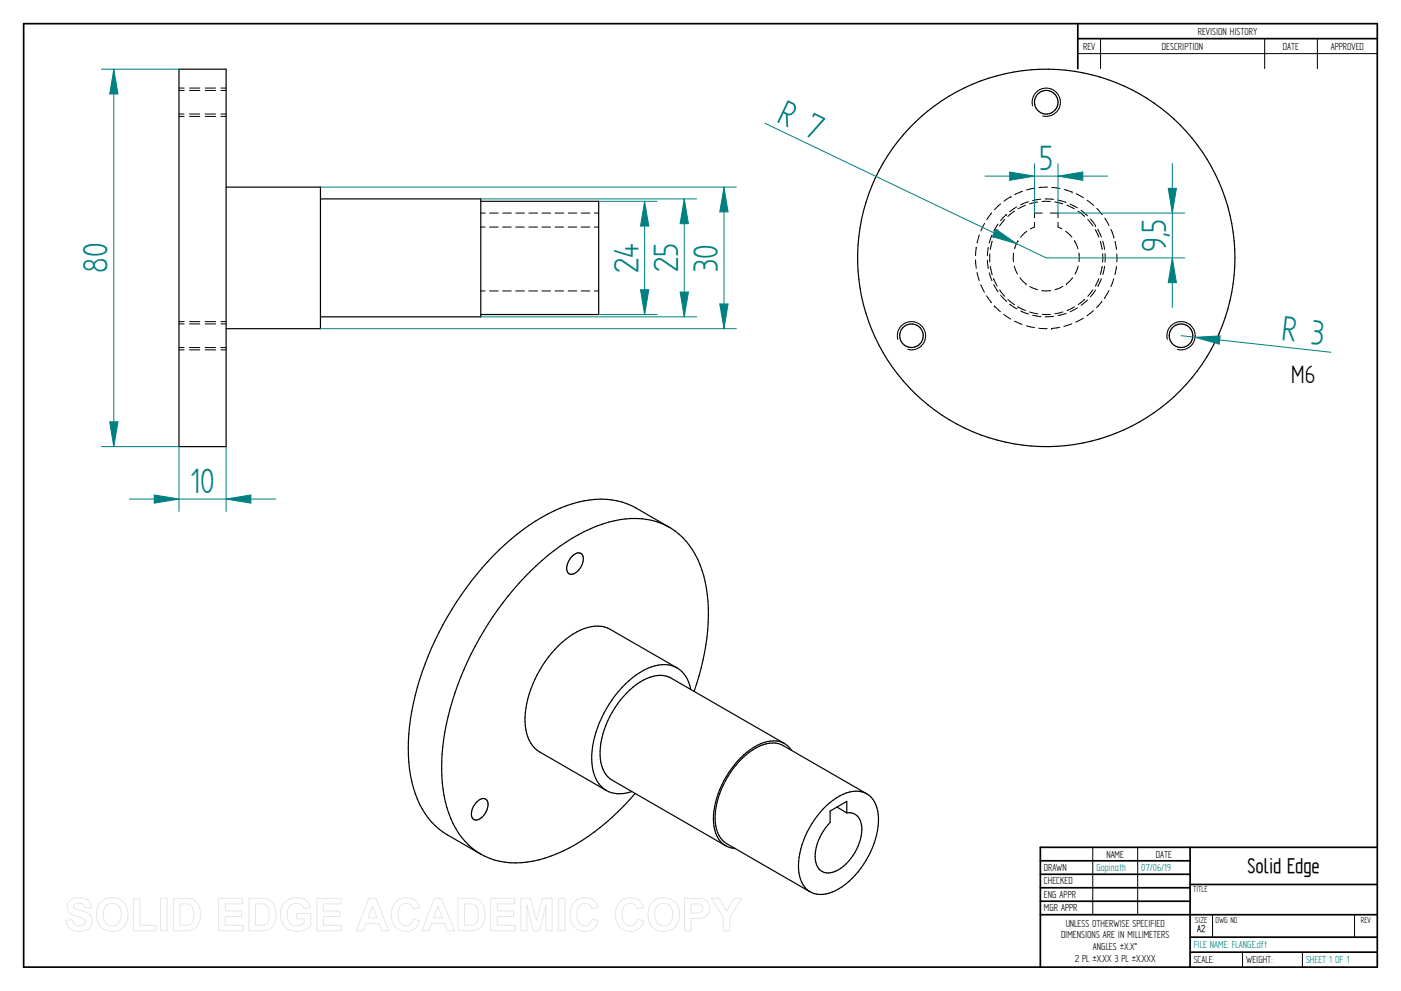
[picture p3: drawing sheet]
<svg xmlns="http://www.w3.org/2000/svg" width="594mm" height="420mm" viewBox="0 0 594 420" stroke-linecap="round" stroke-linejoin="round" font-family="sans-serif">
<g fill="none" stroke="#000" stroke-width=".72">
<path d="M10 10h574v400h-574zM457 10v19.1M457 16.4h127M504.6 359.2v50.8M584 359.2h-142.9v50.8M441.1 365h63.5M441.1 370.7h63.5M441.1 376.4h63.5M504.6 375h79.4M441.1 382.1h63.5M441.1 387.8h142.9M504.6 397.3h79.4"/>
<path d="M504.6 403.7h79.4"/>
</g>
<g fill="none" stroke="#000" stroke-width=".42">
<path d="M466.7 16.4v12.7M536.3 16.4v12.7M558.6 16.4v12.7M75.9 38.4h2.2M75.9 37.3h2.2M80.4 38.4h4.3M80.4 37.3h4.3M87 38.4h4.4M87 37.3h4.4M93.7 38.4h2.2M93.7 37.3h2.2M457 22.7h127"/>
<path d="M75.9 48.3h2.2M75.9 49.4h2.2M80.3 48.3h4.4M80.4 49.4h4.3M87 48.3h4.4M87 49.4h4.4M93.6 48.3h2.3M93.7 49.4h2.2M437.8 44.9a6 6 0 0 1 5.3-7.5 6 6 0 0 1 6.5 6.5 6 6 0 0 1-7.5 5.2M438.8 79.8l-3.5 .8M444.2 79.4l-3.6 .1M446 79.5l3.5 .4"/>
<path d="M203.9 96.3h1.8M203.9 90.3h1.8M207.6 96.3h3.6M207.6 90.3h3.7M213.1 96.3h3.7M213.2 90.3h3.6M218.7 96.3h3.6M218.7 90.3h3.7M224.2 96.3h3.7M224.3 90.3h3.7M229.8 96.3h3.7M229.8 90.3h3.7"/>
<path d="M235.4 96.3h3.6M235.4 90.3h3.6M240.9 96.3h3.7M241 90.3h3.6M246.5 96.3h3.6M246.5 90.3h3.7M252 96.3h1.9M252 90.3h1.9M415.3 99.6l-.9 3.4M417.5 94.7l-1.6 3.2M420.5 90.3l-2.1 2.8M420.6 99.7l-1.2 3.4"/>
<path d="M422.9 97.4l-1.6 3.2M423.2 95l-1.8 3M424.3 86.4l-2.6 2.5M426 93l-2.2 2.8M426.7 90.9h.1M426.7 90.9l-2.4 2.6M428.7 83.4h.1M428.7 83.4l-3 1.9M430.1 89.5l-2.8 2.3M431.1 87.7l-2.9 2M433.6 81.1l-3.3 1.4M434.8 87l-3.1 1.6"/>
<path d="M435.4 98.1l-2.6 2.5M436.1 85.6l-3.3 1.3M438.7 94.3v2l-1.7 .8M440 85.6l-3.4 .8M441.4 84.5l-3.6 .5M441.9 85.4h3.5M442 90.3h-3.3v2M443.2 84.4l3.5 .1M445.3 90.3h3.3v2M447.2 85.6l3.5 .8M448.6 84.8l3.4 1M448.6 94.3v2l1.7 .7"/>
<path d="M451.3 80.3l3.3 1.1M451.9 98l2.6 2.5M452.4 87l3.2 1.6M453.7 86.5l3.2 1.6M454.6 81.4h.1M456.3 82.2l3.1 1.7M457.2 89.5l2.7 2.2M458.4 89.2l2.7 2.3M461 84.9l2.8 2.2M461.3 93l2.2 2.8M462.4 92.8l2.2 2.9M464.4 97.4l1.6 3.1"/>
<path d="M464.6 95.7h.1M465.1 88.3l2.3 2.7M465.5 97.2l1.5 3.3M468.5 92.5l1.8 3.1M471.1 97.2l1.2 3.3M413.7 110.2l.3 3.5M414 104.9h.1M414 104.9l-.3 3.5M414.3 115.5l.9 3.5M418.7 110.3l.4 3.5M419.1 104.9l-.4 3.6M419.5 115.7l1.1 3.3"/>
<path d="M419.7 107.6v3.5M419.9 112.9l.8 3.5M420.7 102.3l-.8 3.5M421.3 118.2h.1M421.3 118.2l1.6 3.1M429.8 107.3v3.7M430.1 112.8l1.4 3.4M431.6 102.2h.1M431.6 102.2l-1.4 3.3M432.5 117.8l2.5 2.6M454.8 117.8l-2.5 2.6M455.6 102.1h.1"/>
<path d="M455.7 102.2l1.4 3.3M457.2 112.8l-1.4 3.4M457.5 107.3v3.6M466 118.1l-1.6 3.2M466.5 102.3l.9 3.4M467 118.2l-1.5 3.2M467.4 112.9l-.8 3.5M467.6 107.6v3.5M467.6 102.2l.8 3.5M468.4 112.9l-.8 3.5M468.6 107.5v3.6M472.3 100.5h.1"/>
<path d="M472.3 118.2l-1.3 3.3M472.8 102.3l.6 3.5M473.4 112.9l-.6 3.5M473.6 107.7v3.4M75.9 137.3h2.2M75.9 136.4h2.2M80.4 137.3h4.3M80.4 136.4h4.3M87 137.3h4.4M87 136.4h4.4M93.7 137.3h2.2M93.7 136.4h2.2"/>
<path d="M203.9 123.4h1.8M207.6 123.4h3.6M213.1 123.4h3.7M218.7 123.4h3.6M224.2 123.4h3.7M229.8 123.4h3.7M235.4 123.4h3.6M240.9 123.4h3.7M246.5 123.4h3.6M252 123.4h1.9M415.9 120.7l1.5 3.2M418.4 125.4l2 2.9"/>
<path d="M421.4 120.7l1.8 3M421.7 129.8h.1M421.7 129.8l2.5 2.4M423.9 122.9l2.2 2.7M424.3 125.2l2.5 2.6M425.6 133.3l3 2M427.3 127l2.8 2.2M428.2 129l3 2M430.2 136.1l3.2 1.4M431.7 130.1h.1M431.7 130.1l3.2 1.6M432.8 131.8l3.3 1.3"/>
<path d="M435.1 120.4h.1M435.2 138.1l3.5 .8M436.6 132.3l3.5 .8M436.6 121.5l3.4 1.4M437.9 133.6l3.5 .6M440.5 139.1l3.5 .2M441.9 133.3h3.5M445.5 123.2h-3.7M445.9 139.3h.1M446.8 134.1l-3.6 .2M449.4 138.8l-3.5 .5M450.7 132.2l-3.4 .9"/>
<path d="M450.7 121.4l-3.4 1.4M452.1 132.9l-3.5 .9M452.3 120.4h.1M454.5 137.3l-3.4 1.1M455.6 130.1l-3.1 1.6M456.9 130.5l-3.1 1.7M459.4 134.9l-3.2 1.7M459.9 126.9l-2.7 2.2M461.1 127.2l-2.7 2.3M463.5 122.9l-2.2 2.7M463.6 131.7l-2.7 2.2M464.6 123l-2.2 2.8"/>
<path d="M467.3 127.8l-2.3 2.6M468.5 126.2h.1M470.3 123.1l-1.8 3.1M75.9 147.4h2.2M75.9 148.3h2.2M80.3 147.4h4.4M80.4 148.3h4.3M87 147.4h4.4M87 148.3h4.4M93.6 147.4h2.3M93.7 148.3h2.2M380.7 143.9a6 6 0 0 1 5.3-7.5 6 6 0 0 1 6.5 6.5 6 6 0 0 1-7.6 5.2"/>
<path d="M495 143.9a6 6 0 0 1 5.3-7.6 6 6 0 0 1 6.5 6.6 6 6 0 0 1-7.6 5.2M463.4 359.2v28.6M482.4 359.2v28.6M514.2 387.9v9.4M574.4 387.9v9.4M526.9 403.7v6.3M552.3 403.7v6.3"/>
</g>
<g fill="none" stroke="#000" stroke-width=".51">
<path d="M75.9 29.3h20v160.1h-20zM95.9 79.3h40v60.1h-40M135.9 84.3h68v50h-68M203.9 85.3h50v48h-50M242.7 235.7a2.61 2.61 0 0 1 4.4-.3 6.8 6.8 0 0 1-4.7 8.1 2.62 2.62 0 0 1-1.9-3.9l.6-1.7zM283.8 223.6l-14.1-8.2a33.5 33.5 0 0 0-27.1-1.8 84.6 84.6 0 0 0-35.8 24.5 130.6 130.6 0 0 0-33.2 69.9 58.3 58.3 0 0 0 5.5 35 28.7 28.7 0 0 0 10.6 10.9l14.1 8.2M287.1 283.2l-28.3-16.3a14.4 14.4 0 0 0-14.2 1 46.6 46.6 0 0 0-22 38.1 14.6 14.6 0 0 0 6.2 12.8l28.3 16.4M287.1 283.2a15.1 15.1 0 0 0-15.7 1.9 46.9 46.9 0 0 0-20.5 37 14.4 14.4 0 0 0 7.2 13.6l1.2 .4a14.7 14.7 0 0 0 8.6-.5M287.1 283.2a12.8 12.8 0 0 1 5.8 9.1M294.3 293.1a90.7 90.7 0 0 0 5.2-43.7 36 36 0 0 0-15-25.5 33.6 33.6 0 0 0-29-1.7 86.4 86.4 0 0 0-35.4 25.1 129.5 129.5 0 0 0-32.4 69.4 58.2 58.2 0 0 0 5.6 34.6 29.4 29.4 0 0 0 10.5 10.8M332.7 315.3l-48.1-27.8a12.8 12.8 0 0 0-13.2 1.7 39.2 39.2 0 0 0-16.9 31 12.2 12.2 0 0 0 5.1 10.6l48.1 27.8M332.7 315.3a13 13 0 0 0-13 1.5 38.5 38.5 0 0 0-17.1 32.1 10.6 10.6 0 0 0 7.9 10.7l1.2 .1"/>
<path d="M332.7 315.3l1.1 .8 1.9 2.1M202.3 339.9a2.49 2.49 0 0 1 2.4-1.4 2.49 2.49 0 0 1 2.2 1.7 7 7 0 0 1-4.9 7.5 2.62 2.62 0 0 1-1.9-4l.6-1.6zM269.3 336.4a89.9 89.9 0 0 1-35.7 26.6 35.2 35.2 0 0 1-29.8-.9M367.5 336.5l-35.3-20.4a12.6 12.6 0 0 0-13.1 1.9 37.7 37.7 0 0 0-15.9 29.1 12.1 12.1 0 0 0 5 10.6l35.3 20.4M350.5 341.5a18.8 18.8 0 0 1 13.7-6 9.2 9.2 0 0 1 8 8.4 35 35 0 0 1-9.6 27.2 21.6 21.6 0 0 1-15.1 8.1 9.2 9.2 0 0 1-8.7-9.1 36 36 0 0 1 10.3-27.2zM352 343.9l7.1-4.1v4.8a5.6 5.6 0 0 1 6.3 6 20.8 20.8 0 0 1-12.1 19.1 5.5 5.5 0 0 1-7.6-5.3 21.1 21.1 0 0 1 6.3-15.7zM354.9 342.2l4.2 2.4"/>
<circle cx="443.6" cy="43.4" r="5"/>
<circle cx="443.7" cy="109.3" r="80"/>
<circle cx="386.5" cy="142.3" r="5"/>
<circle cx="500.8" cy="142.3" r="5"/>
</g>
<path d="M43 29.3h32.9M48.3 29.3l1.7 10.5h-3.5zM43 189.4h32.9" fill="none" stroke="#008080" stroke-width=".42"/>
<path d="M48.3 29.3l1.7 10.5h-3.5z" fill="#008080"/>
<path d="M46.5 178.9h3.5l-1.7 10.5z" fill="none" stroke="#008080" stroke-width=".42"/>
<path d="M46.5 178.9h3.5l-1.7 10.5z" fill="#008080"/>
<path d="M48.3 29.3v160.1M253.9 85.3h24.7M273.3 85.3l1.8 10.5h-3.5zM253.9 133.3h24.7" fill="none" stroke="#008080" stroke-width=".42"/>
<path d="M273.3 85.3l1.8 10.5h-3.5z" fill="#008080"/>
<path d="M271.6 122.9h3.5l-1.8 10.4z" fill="none" stroke="#008080" stroke-width=".42"/>
<path d="M271.6 122.9h3.5l-1.8 10.4z" fill="#008080"/>
<path d="M203.9 84.3h91.5M273.3 85.3v48M290.1 84.3l1.8 10.5h-3.5zM203.9 134.3h91.5" fill="none" stroke="#008080" stroke-width=".42"/>
<path d="M290.1 84.3l1.8 10.5h-3.5z" fill="#008080"/>
<path d="M288.4 123.8h3.5l-1.8 10.5z" fill="none" stroke="#008080" stroke-width=".42"/>
<path d="M288.4 123.8h3.5l-1.8 10.5z" fill="#008080"/>
<path d="M135.9 79.3h176.3M307 79.3l1.7 10.5h-3.5zM290.1 84.3v50M135.9 139.4h176.3" fill="none" stroke="#008080" stroke-width=".42"/>
<path d="M307 79.3l1.7 10.5h-3.5z" fill="#008080"/>
<path d="M305.2 128.9h3.5l-1.7 10.5z" fill="none" stroke="#008080" stroke-width=".42"/>
<path d="M305.2 128.9h3.5l-1.7 10.5z" fill="#008080"/>
<path d="M324.4 52.3l119.2 57M307 79.3v60.1M422.3 97.2l8.7 6.1-10.2-3z" fill="none" stroke="#008080" stroke-width=".42"/>
<path d="M422.3 97.2l8.7 6.1-10.2-3z" fill="#008080"/>
<path d="M428.2 72.9l10.5 1.8-10.5 1.8zM438.7 69.4v20.9M448.6 69.4v20.9" fill="none" stroke="#008080" stroke-width=".42"/>
<path d="M428.2 72.9l10.5 1.8-10.5 1.8z" fill="#008080"/>
<path d="M448.6 74.7l10.5-1.8v3.6z" fill="none" stroke="#008080" stroke-width=".42"/>
<path d="M448.6 74.7l10.5-1.8v3.6z" fill="#008080"/>
<path d="M417.7 74.7h51.9M448.6 90.3h53.8M443.6 109.3h58.8M497.1 109.3l1.7 10.5h-3.4z" fill="none" stroke="#008080" stroke-width=".42"/>
<path d="M497.1 109.3l1.7 10.5h-3.4z" fill="#008080"/>
<path d="M495.4 79.8h3.4l-1.7 10.5z" fill="none" stroke="#008080" stroke-width=".42"/>
<path d="M495.4 79.8h3.4l-1.7 10.5z" fill="#008080"/>
<path d="M497.1 69.3v61M75.9 189.4v27.4M95.9 189.4v27.4M65.4 209.8l10.5 1.8-10.5 1.7z" fill="none" stroke="#008080" stroke-width=".42"/>
<path d="M65.4 209.8l10.5 1.8-10.5 1.7z" fill="#008080"/>
<path d="M95.9 211.6l10.5-1.8v3.5z" fill="none" stroke="#008080" stroke-width=".42"/>
<path d="M95.9 211.6l10.5-1.8v3.5z" fill="#008080"/>
<path d="M500.8 142.3l63.5 7.1M506.8 143l10.6-.6-.4 3.5zM54.9 211.6h62" fill="none" stroke="#008080" stroke-width=".42"/>
<path d="M506.8 143l10.6-.6-.4 3.5z" fill="#008080"/>
<g fill="none" stroke="#e6e6e6" stroke-width=".42">
<path d="M29.6 381.8a6.5 6.5 0 0 1 8.5 .8l.6 2.2-2.8 .1a2.7 2.7 0 0 0-2.1-2 2.7 2.7 0 0 0-2.7 1.1 1.87 1.87 0 0 0 2.2 1.8l1.4 .4a4.4 4.4 0 0 1 4 6.2 6.4 6.4 0 0 1-9.1 1.3l-1.2-1.8-.5-1.7 2.7-.3a2.94 2.94 0 0 0 2.6 2.6 2.94 2.94 0 0 0 3.1-1.9 2.67 2.67 0 0 0-2.9-1.8 4.9 4.9 0 0 1-5-4.3l.4-1.6zM42.8 382.4a6.9 6.9 0 0 1 8.3-.8 6.9 6.9 0 0 1 3 7.7 6.7 6.7 0 0 1-8 5.5 6.7 6.7 0 0 1-5.1-8.3 6.1 6.1 0 0 1 1.8-4.1zM44.8 384.2a3.9 3.9 0 0 1 4.6-.8 3.9 3.9 0 0 1 2 4.3 3.8 3.8 0 0 1-1.9 4.3 3.8 3.8 0 0 1-4.6-.7 6.6 6.6 0 0 1-.1-7.1zM56.5 381h2.8v11.3h6.9v2.3h-9.7zM68.1 380.9h2.8v13.7h-2.8zM73.5 380.9h5a5.9 5.9 0 0 1 6.5 7 5.9 5.9 0 0 1-6.3 6.7h-5.2zM76.3 383.2h1.8a3.4 3.4 0 0 1 4 3.9v1.2a3.2 3.2 0 0 1-3.8 4h-2zM92.7 380.9h10.2v2.3h-7.4v3h6.9v2.4h-6.9v3.7h7.7v2.3h-10.5zM105.5 380.9h5.1a5.9 5.9 0 0 1 6.4 7 5.9 5.9 0 0 1-6.3 6.7h-5.2zM108.3 383.2h1.9a3.4 3.4 0 0 1 4 3.9v1.2a3.2 3.2 0 0 1-3.8 4h-2.1zM120.9 382.4a7.3 7.3 0 0 1 9.7 .1l1 2.2-2.7 .5a3.7 3.7 0 0 0-4.6-2 3.7 3.7 0 0 0-2.5 4.4 4.2 4.2 0 0 0 2.2 4.5 4.2 4.2 0 0 0 5-.8v-1.7h-3.2v-2.3h6v5.4a8.1 8.1 0 0 1-11.8-.8 8.3 8.3 0 0 1 .9-9.5zM134.4 380.9h10.2v2.3h-7.4v3h6.9v2.4h-6.9v3.7h7.6v2.3h-10.4z"/>
<path d="M156.4 380.9h3l5.5 13.7h-3l-1.2-3.1h-5.5l-1.1 3.1h-3zM157.9 384.1l1.9 5.1h-3.7zM167.7 382.5a6 6 0 0 1 10.2 2.1l-2.8 .7a3.2 3.2 0 0 0-3.9-2.2 3.2 3.2 0 0 0-2.4 3.8 4.6 4.6 0 0 0 2.5 5.5 3.2 3.2 0 0 0 4-2.8l2.6 .8a6.1 6.1 0 0 1-7.2 4.3 6.1 6.1 0 0 1-4.8-6.8 7.7 7.7 0 0 1 1.8-5.4zM184.1 380.9h3.1l5.5 13.7h-3l-1.2-3.1h-5.5l-1.1 3.1h-3zM185.7 384.1l1.9 5.1h-3.8zM194.2 380.9h5a5.9 5.9 0 0 1 6.5 7 5.9 5.9 0 0 1-6.3 6.7h-5.2zM197 383.2h1.8a3.4 3.4 0 0 1 4 3.9v1.2a3.2 3.2 0 0 1-3.8 4h-2zM208.1 380.9h10.2v2.3h-7.4v3h6.9v2.4h-6.9v3.7h7.6v2.3h-10.4zM220.8 380.9h4.2l2.5 9.3 2.4-9.3h4.2v13.7h-2.5l-.1-10.8-2.7 10.8h-2.7l-2.7-10.8v10.8h-2.6zM236.8 380.9h2.8v13.7h-2.8zM243.5 382.5a6 6 0 0 1 10.2 2.1l-2.8 .7a3.2 3.2 0 0 0-3.8-2.2 3.2 3.2 0 0 0-2.4 3.8 4.6 4.6 0 0 0 2.4 5.5 3.2 3.2 0 0 0 4-2.8l2.6 .8a6.1 6.1 0 0 1-7.2 4.3 6.1 6.1 0 0 1-4.7-6.8 7.7 7.7 0 0 1 1.7-5.4zM262.7 382.5a6 6 0 0 1 10.2 2.1l-2.7 .7a3.2 3.2 0 0 0-3.9-2.2 3.2 3.2 0 0 0-2.4 3.8 4.6 4.6 0 0 0 2.4 5.5 3.2 3.2 0 0 0 4-2.8l2.7 .8a6.1 6.1 0 0 1-7.2 4.3 6.1 6.1 0 0 1-4.8-6.8 7.7 7.7 0 0 1 1.7-5.4z"/>
<path d="M276.7 382.4a6.9 6.9 0 0 1 8.3-.8 6.9 6.9 0 0 1 3 7.7 6.7 6.7 0 0 1-8.1 5.5 6.7 6.7 0 0 1-5.1-8.3 6.1 6.1 0 0 1 1.9-4.1zM278.7 384.2a3.9 3.9 0 0 1 4.6-.8 3.9 3.9 0 0 1 1.9 4.3 3.8 3.8 0 0 1-1.8 4.3 3.8 3.8 0 0 1-4.7-.7 6.6 6.6 0 0 1 0-7.1zM290.3 380.9h5.2a4.4 4.4 0 0 1 5.4 4.3 4.4 4.4 0 0 1-5.4 4.2h-2.4v5.2h-2.8zM293.1 383.2h1.8a2.1 2.1 0 0 1 2.6 .6 2.1 2.1 0 0 1 0 2.6 3.4 3.4 0 0 1-2.9 .7h-1.5zM301.6 380.9h3.3l3.2 5.4 3.2-5.4h3.2l-5 7.9v5.8h-2.8v-5.8z"/>
</g>
<g font-size="16.9" fill="#008080">
<text x="328.8" y="51.5" transform="rotate(25 328.8 51.5)">R 7</text>
<text x="440.7" y="72.1">5</text>
<text x="494.5" y="107" transform="rotate(-90 494.5 107)">9,5</text>
<text x="45.6" y="115.8" transform="rotate(-90 45.6 115.8)">80</text>
<text x="270.7" y="115.7" transform="rotate(-90 270.7 115.7)">24</text>
<text x="287.5" y="115.5" transform="rotate(-90 287.5 115.5)">25</text>
<text x="304.4" y="115.2" transform="rotate(-90 304.4 115.2)">30</text>
<text x="543.1" y="144.4" transform="rotate(6 543.1 144.4)">R 3</text>
<text x="80.6" y="209">10</text>
</g>
<text font-size="12.1" x="547.5" y="162.4">M6</text>
<text font-size="10.1" x="529" y="370.2">Solid Edge</text>
<g font-size="4.9">
<text x="507.9" y="14.7">REVISION HISTORY</text>
<text x="459.3" y="21">REV</text>
<text x="492.7" y="21">DESCRIPTION</text>
<text x="544" y="21">DATE</text>
<text x="564.3" y="21">APPROVED</text>
<text x="469.1" y="363.6">NAME</text>
<text x="490.1" y="363.6">DATE</text>
<text x="442.7" y="369.3">DRAWN</text>
<text x="442.7" y="375">CHECKED</text>
<text x="442.7" y="380.7">ENG APPR</text>
<text x="442.7" y="386.4">MGR APPR</text>
<text x="451.9" y="392.9">UNLESS OTHERWISE SPECIFIED</text>
<text x="449.9" y="397.9">DIMENSIONS ARE IN MILLIMETERS</text>
<text x="455.7" y="407.8">2 PL ±X.XX 3 PL ±X.XXX</text>
<text x="463.5" y="402.9">ANGLES ±X.X°</text>
<text x="506.2" y="408.3">SCALE:</text>
<text x="528.4" y="408.3">WEIGHT:</text>
</g>
<g font-size="4.9" fill="#008080">
<text x="464.9" y="369.3">Gopinath</text>
<text x="483.9" y="369.3">07/06/19</text>
<text x="506.2" y="402">FILE NAME: FLANGE.dft</text>
<text x="553.8" y="408.4">SHEET 1 OF 1</text>
</g>
<text font-size="4.8" x="507.7" y="395.3">A2</text>
<g font-size="4.1">
<text x="505.9" y="378.3">TITLE</text>
<text x="506.9" y="391.1">SIZE</text>
<text x="515.4" y="391.1">DWG NO</text>
<text x="577" y="391.1">REV</text>
</g>
</svg>
